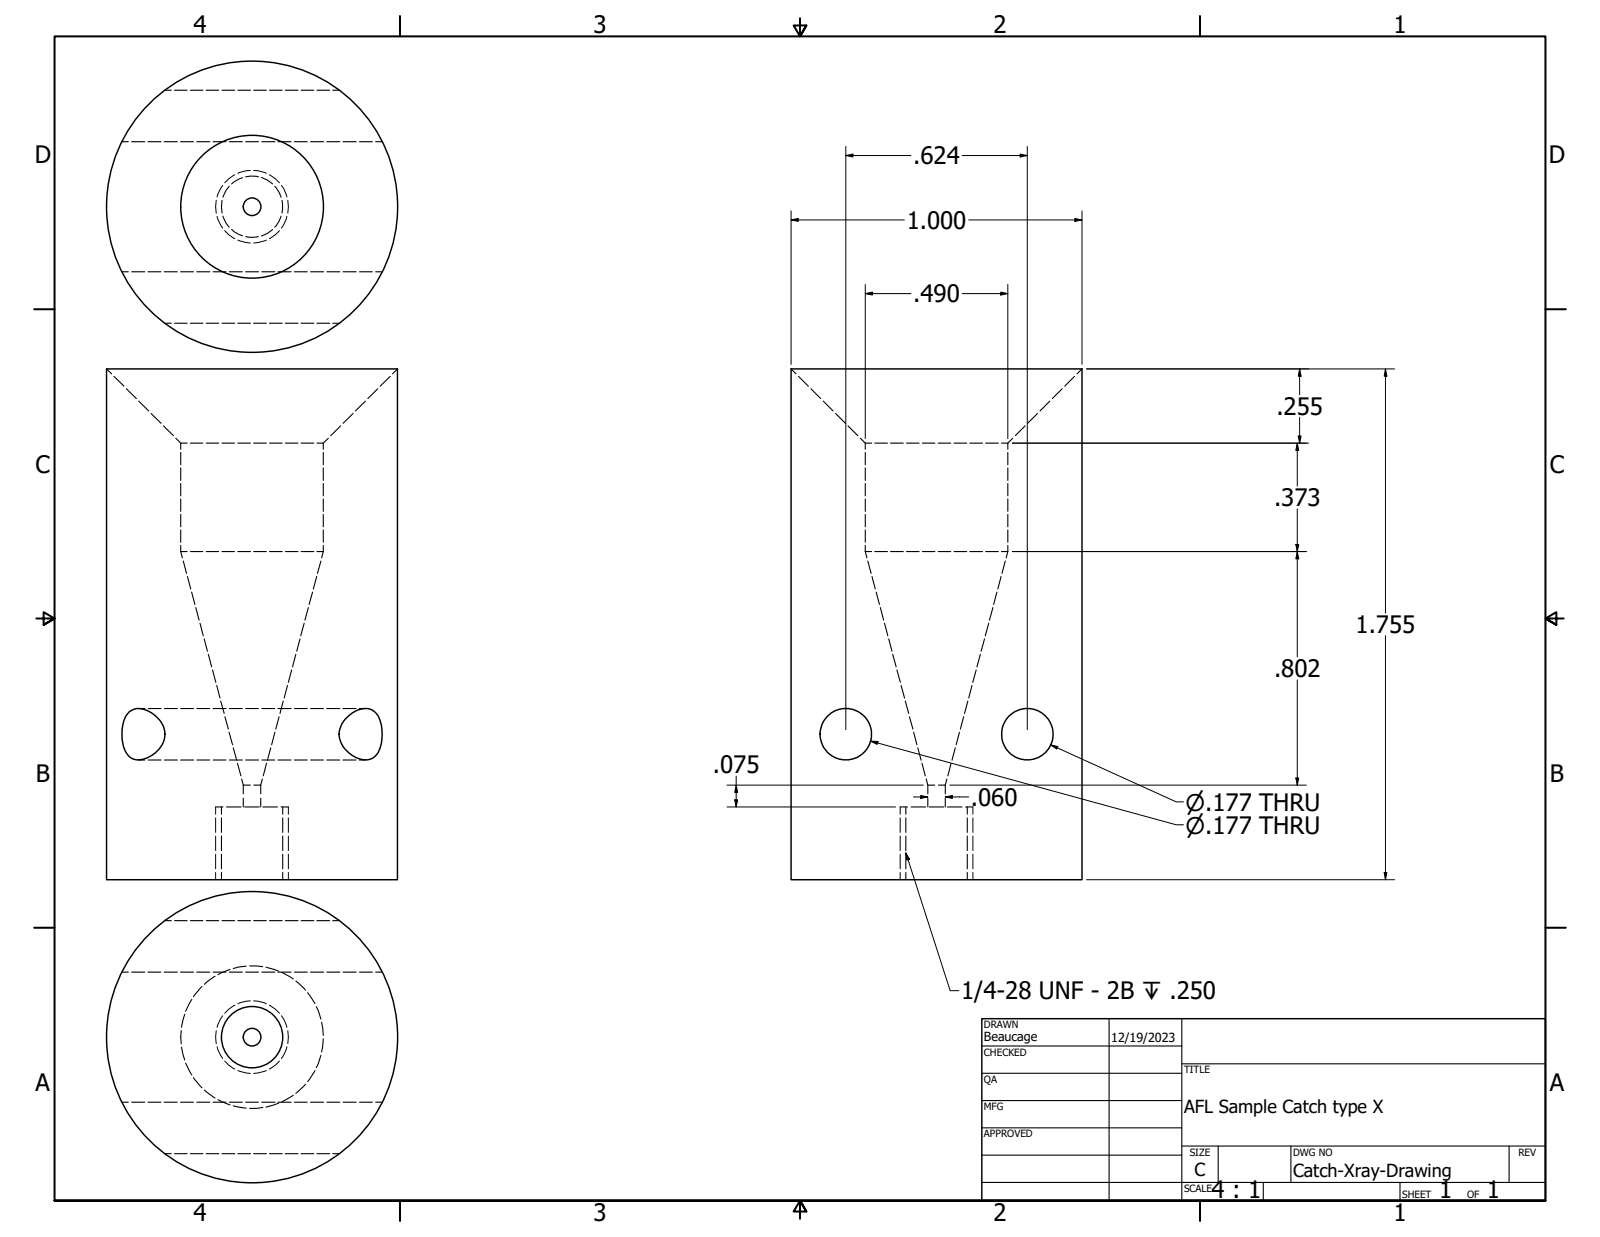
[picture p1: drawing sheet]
<svg xmlns="http://www.w3.org/2000/svg" width="559mm" height="432mm" viewBox="0 0 559 432" stroke-linecap="round" stroke-linejoin="round" font-family="sans-serif">
<!-- layer: Hidden (ANSI) -->
<g fill="none" stroke="#000" stroke-width=".38">
<path d="M57.6 31.5h2.2M61 31.5h4.3M66.5 31.5h4.4M72 31.5h4.4M77.5 31.5h4.5M83.1 31.5h4.4M88.6 31.5h4.4M94.1 31.5h4.5M99.6 31.5h4.5M105.2 31.5h4.4M110.7 31.5h4.4M116.2 31.5h2.2"/>
<path d="M42.6 49.5h2.2M46 49.5h4.5M51.7 49.5h4.5M57.3 49.5h4.6M63.1 49.5h4.5M68.7 49.5h4.6M74.4 49.5h4.5M80.1 49.5h4.5M85.8 49.5h4.5M91.4 49.5h4.6M97.1 49.5h4.6M102.8 49.5h4.5"/>
<path d="M108.5 49.5h4.5M114.2 49.5h4.5M119.8 49.5h4.6M125.5 49.5h4.5M131.2 49.5h2.3M77.5 69.9l-.2 2.2 .2 2.3M77.9 75.4l1.1 2.6 1.1 1.3M80.1 65l-1.1 1.4-1.1 2.4M84.7 62l-1.1 .4-2.7 1.8M85.8 61.7l1.7-.2 2.7 .2M91.3 62a9.3 9.3 0 0 1 3.9 2.2M95.9 65l1.6 2.2 .7 1.6"/>
<path d="M98.2 75.4l-.7 1.7-1.6 2.2M98.5 69.9l.2 1.2-.2 3.3M42.6 94.9h2.2M46 94.9h4.5M51.7 94.9h4.5M57.3 94.9h4.6M63.1 94.9h4.5M68.7 94.9h4.6M74.4 94.9h4.5M80.1 94.9h4.5M80.9 80.1l.9 .8 2.9 1.4M85.8 82.6l1.7 .3 2.7-.3"/>
<path d="M85.8 94.9h4.5M91.4 94.9h4.6M95.2 80.1a9.3 9.3 0 0 1-3.9 2.3M97.1 94.9h4.6M102.8 94.9h4.5M108.5 94.9h4.5M114.2 94.9h4.5M119.8 94.9h4.6M125.5 94.9h4.5M131.2 94.9h2.3M57.6 112.8h2.2M61 112.8h4.3"/>
<path d="M66.5 112.8h4.4M72 112.8h4.4M77.5 112.8h4.5M83.1 112.8h4.4M88.6 112.8h4.4M94.1 112.8h4.5M99.6 112.8h4.5M105.2 112.8h4.4M110.7 112.8h4.4M116.2 112.8h2.2M37.2 128.8l1.8 1.7M39.8 131.4l3.5 3.4"/>
<path d="M44.1 135.7l3.5 3.4M132 135.7l-3.5 3.4M136.3 131.4l-3.5 3.4M138.8 128.8l-1.7 1.7M276.3 128.8l1.7 1.7M278.9 131.4l3.4 3.4M283.2 135.7l3.4 3.4M371 135.7l-3.5 3.4M375.3 131.4l-3.4 3.4M377.9 128.8l-1.7 1.7M48.5 140l3.4 3.4M52.8 144.3l3.5 3.5"/>
<path d="M57.1 148.7l3.5 3.4M61.4 153l1.7 1.7M63.1 154.7h2.2M63.1 154.7v2.1M63.1 157.9v4.3M66.5 154.7h4.4M72 154.7h4.4M77.5 154.7h4.4M83.1 154.7h4.4M88.6 154.7h4.4M94.1 154.7h4.5M99.6 154.7h4.5"/>
<path d="M105.2 154.7h4.4M110.7 154.7h2.2M112.9 154.7v2.1M112.9 157.9v4.3M114.7 153l-1.8 1.7M119 148.7l-3.5 3.4M123.3 144.3l-3.5 3.5M127.6 140l-3.5 3.4M287.5 140l3.5 3.4M291.8 144.3l3.5 3.5M296.2 148.7l3.4 3.4M300.5 153l1.7 1.7"/>
<path d="M302.2 154.7h2.2M302.2 154.7v2.1M302.2 157.9v4.3M305.5 154.7h4.4M311 154.7h4.5M316.6 154.7h4.4M322.1 154.7h4.4M327.7 154.7h4.3M333.2 154.7h4.4M338.7 154.7h4.5M344.2 154.7h4.5M349.8 154.7h2.2"/>
<path d="M352 154.7v2.1M352 157.9v4.3M353.7 153l-1.7 1.7M358 148.7l-3.4 3.4M362.3 144.3l-3.4 3.5M366.6 140l-3.4 3.4M63.1 163.3v4.4M63.1 168.8v4.3M63.1 174.2v4.3M63.1 179.6v4.3M112.9 163.3v4.4M112.9 168.8v4.3"/>
<path d="M112.9 174.2v4.3M112.9 179.6v4.3M302.2 163.3v4.4M302.2 168.8v4.3M302.2 174.2v4.3M302.2 179.6v4.3M352 163.3v4.4M352 168.8v4.3M352 174.2v4.3M352 179.6v4.3M63.1 192.5h2.2M63.1 192.5l.6 2.3"/>
<path d="M63.1 185v4.3M63.1 190.4v2.1M64 195.8l1.2 4.4M66.5 192.5h4.4M72 192.5h4.4M77.5 192.5h4.4M83.1 192.5h4.4M88.6 192.5h4.4M94.1 192.5h4.5M99.6 192.5h4.5M105.2 192.5h4.4M110.7 192.5h2.2"/>
<path d="M112.1 195.8l-1.2 4.4M112.9 192.5l-.6 2.3M112.9 185v4.3M112.9 190.4v2.1M302.2 192.5h2.2M302.2 192.5l.6 2.3M302.2 185v4.3M302.2 190.4v2.1M303.1 195.8l1.1 4.4M305.5 192.5h4.4M311 192.5h4.5M316.6 192.5h4.4"/>
<path d="M322.1 192.5h4.4M327.7 192.5h4.3M333.2 192.5h4.4M338.7 192.5h4.5M344.2 192.5h4.5M349.8 192.5h2.2M351.1 195.8l-1.2 4.4M352 192.5l-.6 2.3M352 185v4.3M352 190.4v2.1M65.5 201.2l1.1 4.4M66.9 206.7l1.2 4.3"/>
<path d="M68.4 212.1l1.1 4.4M69.8 217.6l1.2 4.3M106.2 217.6l-1.2 4.3M107.7 212.1l-1.2 4.4M109.2 206.7l-1.3 4.3M110.6 201.2l-1.2 4.4M304.5 201.2l1.2 4.4M306 206.7l1.1 4.3M307.5 212.1l1.1 4.4M308.9 217.6l1.2 4.3M345.3 217.6l-1.2 4.3M346.8 212.1l-1.2 4.4"/>
<path d="M348.2 206.7l-1.2 4.3M349.6 201.2l-1.1 4.4M71.3 223l1.2 4.3M72.8 228.4l1.1 4.4M74.2 233.9l1.2 4.3M75.7 239.3l1.1 4.3M100.4 239.3l-1.1 4.3M101.9 233.9l-1.2 4.3M103.3 228.4l-1.1 4.4M104.8 223l-1.2 4.3M310.4 223l1.1 4.3M311.8 228.4l1.2 4.4"/>
<path d="M313.2 233.9l1.3 4.3M314.7 239.3l1.2 4.3M339.5 239.3l-1.2 4.3M340.9 233.9l-1.2 4.3M342.4 228.4l-1.2 4.4M343.9 223l-1.3 4.3M48.3 247.3h2.3M51.8 247.3h4.5M57.4 247.3h4.6M63.1 247.3h4.5M68.8 247.3h4.5M74.4 247.3h4.5"/>
<path d="M77.1 244.7l1.2 4.3M78.5 250.2l1.3 4.3M80 255.6l1.2 4.4M80.1 247.3h4.5M85.8 247.3h4.5M91.4 247.3h4.5M96 255.6l-1.1 4.4M97.1 247.3h4.6M97.5 250.2l-1.2 4.3M98.9 244.7l-1.1 4.3M102.8 247.3h4.5M108.5 247.3h4.5"/>
<path d="M114.1 247.3h4.6M119.8 247.3h4.5M125.5 247.3h2.2M316.2 244.7l1.2 4.3M317.6 250.2l1.2 4.3M319.1 255.6l1.1 4.4M335.1 255.6l-1.2 4.4M336.5 250.2l-1.1 4.3M338 244.7l-1.1 4.3M48.3 265.3h2.3M51.8 265.3h4.5M57.4 265.3h4.6"/>
<path d="M63.1 265.3h4.5M68.8 265.3h4.5M74.4 265.3h4.5M80.1 265.3h4.5M81.5 261l1.2 4.4M82.9 266.4l1.2 4.4M84.4 271.9l.6 2.2M85 274.1h2.4M85 274.1v3M85 278.6v3.1M85.8 265.3h4.5M88.6 274.1h2.5"/>
<path d="M91.1 274.1v3M91.1 278.6v3.1M91.4 265.3h4.5M91.6 271.9l-.5 2.2M93.1 266.4l-1.2 4.4M94.6 261l-1.2 4.4M97.1 265.3h4.6M102.8 265.3h4.5M108.5 265.3h4.5M114.1 265.3h4.6M119.8 265.3h4.5M125.5 265.3h2.2"/>
<path d="M320.5 261l1.2 4.4M322 266.4l1.2 4.4M323.5 271.9l.5 2.2M324 274.1h2.5M324 274.1v3M324 278.6v3.1M327.7 274.1h2.4M330.1 274.1v3M330.1 278.6v3.1M330.7 271.9l-.6 2.2M332.2 266.4l-1.2 4.4M333.6 261l-1.1 4.4"/>
<path d="M75.3 281.7h2.6M77.3 281.7v2.5M77.3 285.5v5.1M77.3 291.8v5.1M77.3 298.2v5.1M79.1 281.7h5.1M85.5 281.7h5.1M91.8 281.7h5.1M98.2 281.7h2.5M98.7 281.7v2.5M98.7 285.5v5.1M98.7 291.8v5.1"/>
<path d="M98.7 298.2v5.1M314.4 281.7h2.5M316.4 281.7v2.5M316.4 285.5v5.1M316.4 291.8v5.1M316.4 298.2v5.1M318.2 281.7h5.1M324.5 281.7h5.1M330.9 281.7h5.1M337.2 281.7h2.6M337.8 281.7v2.5M337.8 285.5v5.1"/>
<path d="M337.8 291.8v5.1M337.8 298.2v5.1M77.3 304.5v2.6M98.7 304.5v2.6M316.4 304.5v2.6M337.8 304.5v2.6M42.6 339.3h2.2M46 339.3h4.5M51.7 339.3h4.5M57.3 339.3h4.6M57.6 321.4h2.2M61 321.4h4.3"/>
<path d="M63.1 339.3h4.5M66.5 321.4h4.4M68.7 339.3h4.6M72 321.4h4.4M74.4 339.3h4.5M77.5 321.4h4.5M80.1 339.3h4.5M80.3 338.4l-4.2 1.8M83.1 321.4h4.4M85.8 339.3h4.5M86 337.2l-4.5 .9M87.2 337.2l4.6 .2"/>
<path d="M88.6 321.4h4.4M91.4 339.3h4.6M92.9 337.6l4.4 1.4M94.1 321.4h4.5M97.1 339.3h4.6M98.4 339.4l4 2.4M99.6 321.4h4.5M102.8 339.3h4.5M105.2 321.4h4.4M108.5 339.3h4.5M110.7 321.4h4.4M114.2 339.3h4.5"/>
<path d="M116.2 321.4h2.2M119.8 339.3h4.6M125.5 339.3h4.5M131.2 339.3h2.3M63.3 359.7l-.2 2.3 .2 2.4M64.5 354.1l-1.1 4.5M67 348.9l-2.2 4.1M70.5 344.4l-2.9 3.5M75.1 340.8l-3.7 2.8M103.3 342.5l3.4 3.1M107.4 346.5l2.6 3.8M110.5 351.4l1.6 4.3"/>
<path d="M112.3 356.9l.6 4.5M63.4 365.5l1.1 4.5M64.8 371.1l2.2 4.1M67.6 376.2l2.9 3.5M106.7 378.5l-3.4 3.1M110 373.7l-2.6 3.9M112.1 368.4l-1.6 4.3M112.9 362.6l-.6 4.6M42.6 384.7h2.2M46 384.7h4.5M51.7 384.7h4.5M57.3 384.7h4.6"/>
<path d="M63.1 384.7h4.5M68.7 384.7h4.6M71.4 380.5l3.7 2.8M74.4 384.7h4.5M76.1 383.9l4.2 1.8M80.1 384.7h4.5M81.5 386l4.5 .8M85.8 384.7h4.5M91.4 384.7h4.6M91.8 386.6l-4.6 .3M97.1 384.7h4.6M97.3 385.1l-4.4 1.4"/>
<path d="M102.4 382.3l-4 2.3M102.8 384.7h4.5M108.5 384.7h4.5M114.2 384.7h4.5M119.8 384.7h4.6M125.5 384.7h4.5M131.2 384.7h2.3M57.6 402.7h2.2M61 402.7h4.3M66.5 402.7h4.4M72 402.7h4.4M77.5 402.7h4.5"/>
<path d="M83.1 402.7h4.4M88.6 402.7h4.4M94.1 402.7h4.5M99.6 402.7h4.5M105.2 402.7h4.4M110.7 402.7h4.4M116.2 402.7h2.2"/>
</g>
<!-- layer: Hidden Narrow (ANSI) -->
<g fill="none" stroke="#000" stroke-width=".35">
<path d="M87.4 59.5l-1.5 .1-2.8 .9M88.6 59.5l1.6 .1 2.8 .9M75.6 69.9l-.3 2.2 .3 2.3M75.8 75.5l.3 1 1.7 3.1M77.8 64.7l-.8 1.1-1.2 3M82 61l-2.1 1.4-1.4 1.4M94 61l2.2 1.4 1.4 1.4M98.3 64.7l.8 1.1 1.1 3M100.2 75.5l-1.1 3-.8 1.1M100.5 69.9l.2 2.2-.2 2.3M78.5 80.5l1.4 1.4 2.1 1.4M83.1 83.8l4.3 1"/>
<path d="M93 83.8l-2.8 .8-1.6 .2M97.6 80.5l-1.4 1.4-2.2 1.4M75.3 281.7v2.5M75.3 285.5v5.1M75.3 291.8v5.1M75.3 298.2v5.1M100.7 281.7v2.5M100.7 285.5v5.1M100.7 291.8v5.1M100.7 298.2v5.1M314.4 281.7v2.5M314.4 285.5v5.1"/>
<path d="M314.4 291.8v5.1M314.4 298.2v5.1M339.8 281.7v2.5M339.8 285.5v5.1M339.8 291.8v5.1M339.8 298.2v5.1M75.3 304.5v2.6M100.7 304.5v2.6M314.4 304.5v2.6M339.8 304.5v2.6M75.6 359.8l-.3 2.2 .3 2.3M77.8 354.6l-.8 1.1-1.2 2.9"/>
<path d="M82 350.9l-2.1 1.4-1.4 1.4M87.4 349.4l-1.5 .1-2.8 .9M88.6 349.4l1.6 .1 2.8 .9M94 350.9l2.2 1.4 1.4 1.4M98.3 354.6l.8 1.1 1.1 2.9M100.5 359.8l.2 2.2-.2 2.3M75.8 365.4l.3 1 1.7 3.1M78.5 370.4l1.4 1.4 2.1 1.4M83.1 373.7l4.3 1M93 373.7l-2.8 .8-1.6 .2M97.6 370.4l-1.4 1.4-2.2 1.4M100.2 365.4l-1.1 3-.8 1.1"/>
</g>
<!-- layer: Visible (ANSI) -->
<g fill="none" stroke="#000" stroke-width=".51">
<path d="M37.2 128.8h101.6v178.3h-101.6zM276.3 128.8h101.6v178.3h-101.6zM45.3 248.3a6.5 6.5 0 0 1 7.7 .6 8.3 8.3 0 0 1 4 10.2 10.4 10.4 0 0 1-9.4 6.1 6.4 6.4 0 0 1-4.7-5.9 13.1 13.1 0 0 1 1.9-10.4zM120.5 251.1a9 9 0 0 1 9.1-3.5 8.3 8.3 0 0 1 3.8 7.7 11.3 11.3 0 0 1-2.8 9.1 6.6 6.6 0 0 1-7.5-.7 8.1 8.1 0 0 1-3.1-11.9z"/>
<circle cx="88" cy="72.2" r="3.1"/>
<circle cx="88" cy="72.2" r="24.9"/>
<circle cx="88" cy="72.2" r="50.8"/>
<circle cx="295.4" cy="256.3" r="9"/>
<circle cx="358.8" cy="256.3" r="9"/>
<circle cx="88" cy="362" r="3.1"/>
<circle cx="88" cy="362" r="10.7"/>
<circle cx="88" cy="362" r="50.8"/>
</g>
<!-- layer: Border (ANSI) -->
<g fill="none" stroke="#000" stroke-width=".7">
<path d="M139.7 5.6v7.1M279.4 6.3v6.4l-2.2-3.8h4.4l-2.2 3.8 2.2-3.8M419.1 5.6v7.1M11.9 107.9h7.1M539.8 107.9h7.1M12.7 215.9h6.3l-3.8-2.2v4.4l3.8-2.2-3.8 2.2M546.1 215.9h-6.3l3.8-2.2v4.4l-3.8-2.2 3.8 2.2M11.9 323.8h7.1M539.8 323.8h7.1M19 419.1v-406.4h520.8v406.4h-520.8h520.8M139.7 419.1v7.1M419.1 419.1v7.1"/>
<path d="M281.6 422.9l-2.2-3.8 2.2 3.8h-4.4l2.2-3.8v6.3"/>
</g>
<!-- layer: Title (ANSI) -->
<g fill="none" stroke="#000" stroke-width=".38">
<path d="M387.3 355.6v63.5M412.7 355.6v63.5M342.9 365.1h69.8M342.9 374.6h69.8M412.7 371.3h127.1M342.9 384.2h69.8M342.9 393.7h69.8M342.9 412.7h196.9M342.9 403.2h69.8M412.7 400h127.1M425.4 400v12.7M441.2 412.7v6.4"/>
<path d="M450.8 400v12.7M488.9 412.7v6.4M527 400v12.7"/>
</g>
<path d="M342.9 355.6h196.9v63.5h-196.9z" fill="none" stroke="#000" stroke-width=".51"/>
<!-- layer: Symbol (ANSI) -->
<path d="M304 258.7l2.6 .1-.3 1zM304 258.7l106.8 29.2h2.5M367 260l2.4 .6-.3 .9zM367 260l43.8 19.9h2.5M316.4 297.7l1.2 2.2-.9 .3zM316.4 297.7l15.5 48.1h3" fill="none" stroke="#000" stroke-width=".35"/>
<g fill="#000">
<path d="M304 258.7l2.6 .1-.3 1z" fill-rule="evenodd"/>
<path d="M367 260l2.4 .6-.3 .9z" fill-rule="evenodd"/>
<path d="M316.4 297.7l1.2 2.2-.9 .3z" fill-rule="evenodd"/>
</g>
<!-- layer: Dimension (ANSI) -->
<g fill="none" stroke="#000" stroke-width=".35">
<path d="M295.4 54.3l2.5-.5v1zM295.4 54.3h22.7M295.4 51.1v203.6M336 54.3h22.8M356.3 53.8l2.5 .5-2.5 .5zM358.8 51.1v203.6M276.3 76.8l2.5-.5v1zM276.3 76.8h39.5M276.3 73.6v53.6M338.3 76.8h39.6M375.4 76.3l2.5 .5-2.5 .5zM377.9 73.6v53.6"/>
<path d="M302.2 99.3v53.8M352 99.3v53.8M302.2 102.5l2.5-.5v1zM302.2 102.5h15.9M336 102.5h16M349.5 102l2.5 .5-2.5 .5zM379.5 128.8h107.5M453.9 128.8l.5 2.5h-1zM453.9 128.8v9M483.9 128.8l.5 2.5h-1zM483.9 128.8v85.2M353.6 154.7h103.5"/>
<path d="M453.1 154.7l.5 2.5h-1zM453.1 154.7v15M453.4 152.2h1l-.5 2.5zM453.9 145.7v9M453.1 177.6v51.7M353.6 192.5h102.6M452.6 190.1h1l-.5 2.4zM453.1 192.5l.5 2.6h-1zM453.1 237.3v36.8M483.9 221.9v85.2M253.9 274.1h68.6M256.6 279.2h1l-.5 2.5z"/>
<path d="M257.1 274.1l.5 2.5h-1zM257.1 270.9v10.8M319 278.2h5M321.6 277.7l2.4 .5-2.4 .5zM330.1 278.2l2.5-.5v1zM330.1 278.2h8.2M331.7 274.1h124.5M452.6 271.6h1l-.5 2.5zM253.9 281.7h58.9M379.5 307.1h107.5M483.4 304.6h1l-.5 2.5z"/>
</g>
<g fill="#000">
<path d="M295.4 54.3l2.5-.5v1z" fill-rule="evenodd"/>
<path d="M356.3 53.8l2.5 .5-2.5 .5z" fill-rule="evenodd"/>
<path d="M276.3 76.8l2.5-.5v1z" fill-rule="evenodd"/>
<path d="M375.4 76.3l2.5 .5-2.5 .5z" fill-rule="evenodd"/>
<path d="M302.2 102.5l2.5-.5v1z" fill-rule="evenodd"/>
<path d="M349.5 102l2.5 .5-2.5 .5z" fill-rule="evenodd"/>
<path d="M453.9 128.8l.5 2.5h-1z" fill-rule="evenodd"/>
<path d="M483.9 128.8l.5 2.5h-1z" fill-rule="evenodd"/>
<path d="M453.4 152.2h1l-.5 2.5z" fill-rule="evenodd"/>
<path d="M453.1 154.7l.5 2.5h-1z" fill-rule="evenodd"/>
<path d="M452.6 190.1h1l-.5 2.4z" fill-rule="evenodd"/>
<path d="M453.1 192.5l.5 2.6h-1z" fill-rule="evenodd"/>
<path d="M256.6 279.2h1l-.5 2.5z" fill-rule="evenodd"/>
<path d="M257.1 274.1l.5 2.5h-1z" fill-rule="evenodd"/>
<path d="M321.6 277.7l2.4 .5-2.4 .5z" fill-rule="evenodd"/>
<path d="M330.1 278.2l2.5-.5v1z" fill-rule="evenodd"/>
<path d="M452.6 271.6h1l-.5 2.5z" fill-rule="evenodd"/>
<path d="M483.4 304.6h1l-.5 2.5z" fill-rule="evenodd"/>
</g>
<g font-size="8.4">
<text x="67.6" y="11.7">4</text>
<text x="207.3" y="11.7">3</text>
<text x="347" y="11.7">2</text>
<text x="486.7" y="11.7">1</text>
<text x="12.1" y="57">D</text>
<text x="319" y="57.3">.624</text>
<text x="541" y="57">D</text>
<text x="316.7" y="79.8">1.000</text>
<text x="319" y="105.5">.490</text>
<text x="445.8" y="144.8">.255</text>
<text x="12.4" y="165">C</text>
<text x="541.3" y="165">C</text>
<text x="444.9" y="176.7">.373</text>
<text x="473.5" y="220.9">1.755</text>
<text x="444.9" y="236.3">.802</text>
<text x="249" y="269.9">.075</text>
<text x="12.5" y="272.9">B</text>
<text x="541.3" y="272.9">B</text>
<text x="339.1" y="281.2">.060</text>
<text x="335.7" y="348.9">1/4-28 UNF - 2B ↧ .250</text>
<text x="12.4" y="380.9">A</text>
<text x="541.3" y="380.9">A</text>
<text x="423.1" y="418.3">4 : 1</text>
<text x="502.6" y="418.3">1</text>
<text x="519.3" y="418.3">1</text>
<text x="67.6" y="426.2">4</text>
<text x="207.3" y="426.2">3</text>
<text x="347" y="426.2">2</text>
<text x="486.7" y="426.2">1</text>
</g>
<g font-size="8">
<text x="414.1" y="283">⌀.177 THRU</text>
<text x="414.1" y="291">⌀.177 THRU</text>
</g>
<g font-size="6.3">
<text x="413.5" y="388.6">AFL Sample Catch type X</text>
<text x="417.2" y="410.6">C</text>
<text x="451.6" y="410.7">Catch-Xray-Drawing</text>
</g>
<g font-size="4.4">
<text x="343.7" y="363.5">Beaucage</text>
<text x="388.1" y="363.7">12/19/2023</text>
</g>
<g font-size="3.5">
<text x="343.7" y="358.9">DRAWN</text>
<text x="343.7" y="368.5">CHECKED</text>
<text x="413.5" y="374.6">TITLE</text>
<text x="343.7" y="378">QA</text>
<text x="343.7" y="387.5">MFG</text>
<text x="343.7" y="397.1">APPROVED</text>
<text x="415.5" y="403.4">SIZE</text>
<text x="451.6" y="403.4">DWG NO</text>
<text x="530.3" y="403.4">REV</text>
<text x="413.5" y="416.1">SCALE</text>
<text x="489.7" y="418.3">SHEET</text>
<text x="512.4" y="418.3">OF</text>
</g>
</svg>
